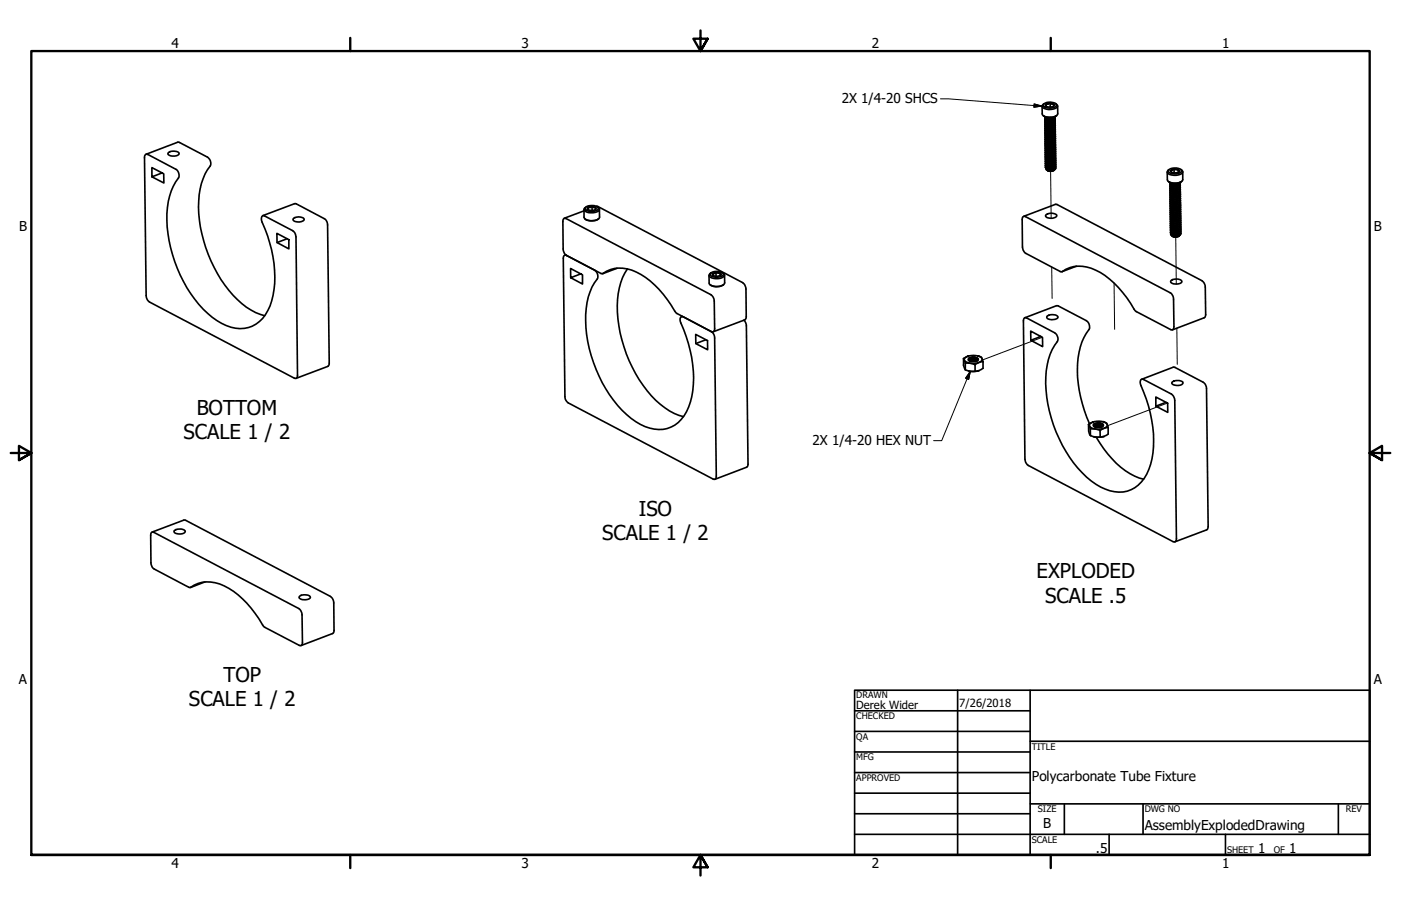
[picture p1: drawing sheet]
<svg xmlns="http://www.w3.org/2000/svg" width="432mm" height="279mm" viewBox="0 0 432 279" stroke-linecap="round" stroke-linejoin="round" font-family="sans-serif">
<!-- layer: Tweak Trail (ANSI) -->
<path d="M323.8 52.8l.2 14.5M362.4 73.1l.1 14.5M324.1 82.4l.2 9.6M343.4 87.3l.1 14.3M321.3 104l-18.4 7M362.7 101.2l.1 11.2M359.8 124.3l-18.4 7" fill="none" stroke="#000" stroke-width=".31"/>
<!-- layer: Visible (ANSI) -->
<g fill="none" stroke="#000" stroke-width=".51">
<path d="M321.7 32a3.3 3.3 0 0 1 3.8 .1l.1 .3a2.35 2.35 0 0 1-3.1 .8 1 1 0 0 1-1-.9zM322.1 36a1.66 1.66 0 0 0 2.4 .5l.7-.6a2.17 2.17 0 0 1-3.2 .3M322.1 38.4v.1M322.2 32.3a1.99 1.99 0 0 1 2.8 0 1.8 1.8 0 0 1-2.8 .2zM322.4 32.8l.1-.7h.5l.7-.3 .5 .3h.6l-.1 .7M322.5 32.1v.7M322.7 36.2h1.2M322.7 37.8h1.6M323.7 31.8v1.2M324.3 39.5h-1.6M324.3 38.9h-1.6M324.3 38.4h-1.6"/>
<path d="M324.3 37.2l-1.6 .1M324.3 36.7h-1.6M324.6 38.3a2.17 2.17 0 0 1-2.1 .1M324.6 37.7a2.04 2.04 0 0 1-2.1 .1M324.6 37.1a2.17 2.17 0 0 1-2.1 .1M324.6 36.5a2.04 2.04 0 0 1-2.1 .2M324.6 40a1.9 1.9 0 0 1-2 0M324.6 39.4a2.18 2.18 0 0 1-2 .1M324.6 38.8a1.97 1.97 0 0 1-2.1 .1M325.1 37.3l.1 .2a2.09 2.09 0 0 1-3.1 .4l.1-.3M325.1 36.7l.1 .2a2.13 2.13 0 0 1-3.2 .4l.2-.3M325.1 36.2l.1 .1a2.13 2.13 0 0 1-3.2 .4l.2-.3"/>
<path d="M325.2 39.5a1.18 1.18 0 0 1-1.6 1.2l-1.1-.1-.4-.4 .1-.3M325.2 39a1.18 1.18 0 0 1-1.6 1.1l-1.3-.2-.2-.3 .1-.3M325.2 38.4a1.18 1.18 0 0 1-1.6 1.1l-1.3-.2-.2-.3 .1-.3M325.2 37.8a1.56 1.56 0 0 1-2.4 1.1l-.6-.3v-.4M325.2 37.5a2.1 2.1 0 0 1-3 .6l-.1-.3M325.2 37a1.93 1.93 0 0 1-2.7 .8l-.5-.5M325.2 36.4a2.02 2.02 0 0 1-3.2 .3M325.2 39.8a2.02 2.02 0 0 1-3.1 .4M325.2 39.2a2.09 2.09 0 0 1-3.1 .4v-.1M325.2 38.7a2.13 2.13 0 0 1-3 .6l-.1-.3M325.2 38.1a2.09 2.09 0 0 1-3.1 .4M325.4 32a.71 .71 0 0 1 .5 .6 .71 .71 0 0 1-.4 .7 3.5 3.5 0 0 1-4.3-.5l.6-.8"/>
<path d="M325.7 35.6a3.9 3.9 0 0 1-4.1 .1M326 32.7v2.4a2.82 2.82 0 0 1-3.4 1 1.42 1.42 0 0 1-1.4-1v-2.4M44.7 47.8l.3-.2h.6l8.9 4.8 .5 .8 .2 1.4a21.4 21.4 0 0 0-3.7 15.4 42.1 42.1 0 0 0 12.6 26.7 14.7 14.7 0 0 0 11.2 4.6 10.1 10.1 0 0 0 7.9-6.9 34.4 34.4 0 0 0-1.5-23.8 4.8 4.8 0 0 1-1.1-3.5l.3-.6 .6 .1 8.7 4.5 .6 .6 .3 .9 .6 43.1a.73 .73 0 0 1-.2 .8 .73 .73 0 0 1-.8 .1l-44.6-23.5-.6-.6-.5-1.4-.5-42.6zM45 47.6l10-3.8 9 4.7 .8 1 .1 1.4a20 20 0 0 0-3.7 13 42.1 42.1 0 0 0 13.3 29.7 18.3 18.3 0 0 0 7.1 3.8M50 53.3l-3.2 1.2v-2.8l3.7 1.9v2.8l-3.7-1.9M52 47l.9-.3h1.1a1.03 1.03 0 0 1 1.2 .7 2.49 2.49 0 0 1-3.5 .1zM322.1 40.1v.1M322.1 41.3h.1M322.1 42.4v.1M322.2 50.4h.1M322.4 51.9a1.01 1.01 0 0 0 1.5 .7M322.5 52.3l1.1 .5 1.3-.3"/>
<path d="M322.7 41.8h1.7M322.7 45.8h1.7M322.8 49.7h1.6M324.4 43.5h-1.7M324.4 42.9h-1.7M324.4 42.3l-1.7 .1M324.4 41.2h-1.7M324.4 40.6l-1.7 .1M324.4 40l-1.7 .1M324.4 46.9h-1.6M324.4 46.3l-1.7 .1M324.4 45.2h-1.7"/>
<path d="M324.4 44.6l-1.7 .1M324.4 44l-1.7 .1M324.4 52.6l-1.4 .1M324.4 50.8l-1.6 .1M324.4 50.3h-1.6M324.4 49.1l-1.6 .1M324.4 48.6h-1.6M324.4 48h-1.6M324.4 47.5h-1.6M324.5 52h-1.7M324.5 51.4l-1.7 .1M324.6 41.7a2.04 2.04 0 0 1-2 .1"/>
<path d="M324.6 41.1a2.18 2.18 0 0 1-2 .1M324.6 40.5a2.04 2.04 0 0 1-2 .1M324.7 45.6a2.04 2.04 0 0 1-2.1 .2M324.7 45.1a2.18 2.18 0 0 1-2.1 .1M324.7 44.5a2.18 2.18 0 0 1-2.1 .1M324.7 43.9a1.9 1.9 0 0 1-2.1 .1M324.7 43.4a2.18 2.18 0 0 1-2.1 .1M324.7 42.8a1.97 1.97 0 0 1-2.1 .1M324.7 42.2a2.26 2.26 0 0 1-2.1 .1M324.7 49.1a2.18 2.18 0 0 1-2 0M324.7 48.5a2.18 2.18 0 0 1-2 .1M324.7 47.9a1.9 1.9 0 0 1-2 .1"/>
<path d="M324.7 47.4a2.18 2.18 0 0 1-2 .1M324.7 46.8a1.9 1.9 0 0 1-2 .1M324.7 46.2a2.26 2.26 0 0 1-2.1 .1M324.7 51.9a1.9 1.9 0 0 1-2 .1M324.7 51.4a2.18 2.18 0 0 1-2 0M324.7 50.8a1.9 1.9 0 0 1-2 0M324.7 50.2a2.26 2.26 0 0 1-2 .1M324.7 49.6a2.12 2.12 0 0 1-2 .1M324.8 52.5l-1.1 .3M325.2 40.7v.2a2.09 2.09 0 0 1-3.1 .4l.1-.3M325.2 40.1v.2a2.13 2.13 0 0 1-3.1 .4l.1-.3M325.2 44.1a1.13 1.13 0 0 1-1.6 1.1l-1.2-.2-.3-.3 .2-.3"/>
<path d="M325.2 43.5l.1 .2a2.13 2.13 0 0 1-3.2 .5l.1-.3M325.2 43a1.18 1.18 0 0 1-1.6 1.1l-1.2-.2-.3-.3 .1-.3M325.2 42.4a1.18 1.18 0 0 1-1.6 1.1l-1-.1-.5-.4 .1-.3M325.2 41.8a1.19 1.19 0 0 1-1.6 1.2l-1.3-.3-.2-.3 .1-.2M325.2 41.3a1.19 1.19 0 0 1-1.6 1.1l-1.3-.2-.2-.3 .1-.3M325.2 48.1a1.13 1.13 0 0 1-1.5 1.1l-1.3-.2-.2-.3 .1-.3M325.2 47.5l.1 .2a2.13 2.13 0 0 1-3.1 .4l.1-.3M325.2 46.9a1.32 1.32 0 0 1-1.9 1.1l-1.1-.3 .1-.5M325.2 46.4a1.18 1.18 0 0 1-1.5 1.1l-1.1-.1-.4-.4 .1-.3M325.2 45.8a1.18 1.18 0 0 1-1.5 1.1l-1.3-.2-.2-.3 .1-.3M325.2 45.3a1.19 1.19 0 0 1-1.6 1.1l-1.2-.3-.2-.3 .1-.2M325.2 44.7a1.6 1.6 0 0 1-2.3 1.1l-.7-.4 .1-.4"/>
<path d="M325.2 40.9a1.9 1.9 0 0 1-2.6 .8l-.5-.4M325.2 40.4a2.02 2.02 0 0 1-3.1 .3M325.3 51.5l.1 .4-.3 .3-1.2 .4 1.1-.2-1.2 .3-.9-.1 1.2 .1 .9-.4M325.3 50.9a1.13 1.13 0 0 1-1.6 1.1l-1.2-.2-.3-.3 .1-.2M325.3 50.4a1.18 1.18 0 0 1-1.6 1.1l-1-.1-.5-.4 .1-.3M325.3 49.8a1.18 1.18 0 0 1-1.6 1.1l-1-.1-.5-.4 .1-.3M325.3 49.2a1.19 1.19 0 0 1-1.6 1.1l-1.3-.2-.2-.3 .1-.3M325.3 48.6a1.19 1.19 0 0 1-1.6 1.2l-1.3-.3-.2-.2 .1-.3M325.3 44.9a1.9 1.9 0 0 1-2.7 .8l-.4-.4M325.3 44.4a2.15 2.15 0 0 1-2.9 .7l-.3-.4M325.3 43.8a2.13 2.13 0 0 1-3.1 .6l-.1-.3M325.3 43.3a2.13 2.13 0 0 1-3.2 .3v-.1"/>
<path d="M325.3 42.6a2.13 2.13 0 0 1-3.1 .7l-.1-.3M325.3 42.1a2.09 2.09 0 0 1-3.2 .4M325.3 41.5a2.09 2.09 0 0 1-3.2 .4v-.1M325.3 43.2v.1M325.3 44.4h.1M325.3 48.3a1.9 1.9 0 0 1-2.6 .8l-.5-.5M325.3 47.8a2.13 2.13 0 0 1-3 .6l-.1-.3M325.3 47.2a2.13 2.13 0 0 1-3.1 .4v-.1M325.3 46.6a2.13 2.13 0 0 1-3 .6l-.1-.3M325.3 46.1a2.06 2.06 0 0 1-3.1 .3M325.3 45.6a2.14 2.14 0 0 1-3.1 .3v-.1M325.3 45.5v.1"/>
<path d="M325.3 47.2h.1M325.4 51.7l-.4 .7M325.4 51.2a2.09 2.09 0 0 1-3.2 .4v-.1M325.4 50.6a2.13 2.13 0 0 1-3.1 .6l-.1-.3M325.4 50a2.09 2.09 0 0 1-3.2 .4M325.4 49.5a2.09 2.09 0 0 1-3.2 .4v-.1M325.4 48.9a2.06 2.06 0 0 1-3.2 .3M360.2 52.5a3.2 3.2 0 0 1 4 .1 2.08 2.08 0 0 1-2.9 1 1.29 1.29 0 0 1-1.3-.9zM360.6 56.3a2.05 2.05 0 0 0 3 .1l.1-.1M360.6 58.1h.1M360.6 59.2v.1M361.1 52.3l1.2-.2 .9 .2 .3 .4a1.9 1.9 0 0 1-2.7 0z"/>
<path d="M361.9 52.1v1.2M362.8 57.4l-1.6 .1M362.8 56.9h-1.6M362.9 59.7h-1.7M362.9 59.1l-1.7 .1M362.9 58.6h-1.7M362.9 58h-1.7M363.1 59.6a1.9 1.9 0 0 1-2 .1M363.1 59.1a2.18 2.18 0 0 1-2 0M363.1 58.5a2.04 2.04 0 0 1-2 .1M363.1 57.9a1.9 1.9 0 0 1-2 .1M363.1 57.4a2.18 2.18 0 0 1-2 0"/>
<path d="M363.1 56.8a1.97 1.97 0 0 1-2 .1M363.2 52.3v.8M363.3 53l-.1-.7-.7 .1a.71 .71 0 0 0-1.1 .1h-.6l.2 .6M363.7 58.6l.1 .2a2.09 2.09 0 0 1-3.2 .5l.2-.3M363.7 58.1l.1 .2a2.13 2.13 0 0 1-3.2 .4l.1-.3M363.7 57.5l.1 .2a2.13 2.13 0 0 1-3.2 .4l.1-.3M363.7 56.9a1.18 1.18 0 0 1-1.6 1.1l-1.3-.2-.2-.3 .1-.3M363.7 56.3a1.18 1.18 0 0 1-1.6 1.2l-1-.1-.5-.4 .1-.3M363.7 59.8a1.32 1.32 0 0 1-1.9 1.1l-1-.2-.2-.3 .2-.3M363.7 59.2a1.19 1.19 0 0 1-1.6 1.1l-1.3-.2-.2-.3 .2-.3M363.7 56.3a2.26 2.26 0 0 1-3.1 .1v-.1M363.8 58.9a2.1 2.1 0 0 1-3.1 .6l-.1-.2"/>
<path d="M363.8 58.3a2.02 2.02 0 0 1-2.7 .8l-.5-.5M363.8 57.7a2.09 2.09 0 0 1-3.2 .4M363.8 57.2a2.09 2.09 0 0 1-3.2 .4v-.1M363.8 56.6a2.13 2.13 0 0 1-3.1 .6l-.1-.3M363.8 59.4a2.06 2.06 0 0 1-3.2 .5v-.1M363.9 52.2a.73 .73 0 0 1 .6 .6 .73 .73 0 0 1-.4 .8 4 4 0 0 1-4.2-.3 .76 .76 0 0 1 .4-1M364.2 55.9a3.9 3.9 0 0 1-4.1 .1M364.5 53v2.4a3.1 3.1 0 0 1-3.9 .8l-.7-.4-.1-.3-.1-2.5M81 66.5l10-3.7 8.9 4.6 .6 .6 .4 .9 .5 43.5-.4 .6-9.7 3.7M85.3 72l3.7 1.9v2.9l-3.6-2zM88.5 73.6l-3.1 1.2M90.6 67.3a2.45 2.45 0 0 1 3.2 .4 2.39 2.39 0 0 1-3.5 .1z"/>
<path d="M174.4 78.6l-.3 .1M174.6 78.8a.71 .71 0 0 0-.8 .1 .71 .71 0 0 0-.2 .7l.5 42.7 .4 1.4 .6 .5 44.7 23.5a.6 .6 0 0 0 .9-.4l-.4-43.1-.2-.9-.9-1M174.6 78.8l-.6-.6-.4-.9-.1-9a.77 .77 0 0 1 .7-1l44.9 23.6 .6 .6 .4 .9 .2 9a.77 .77 0 0 1-1.1 .9M174.6 78.8l11.1 5.6a10.3 10.3 0 0 1 11.9 .3 33.9 33.9 0 0 1 10.8 11.8l10.8 5.8M180 65l-6.1 2.3M180.5 63.9a3.1 3.1 0 0 1 3.9 .4 2.89 2.89 0 0 1-3.9 .4l-.2-.2zM181 64.2a1.99 1.99 0 0 1 2.7 0 1.66 1.66 0 0 1-2.7 0zM181.2 64v.6M182.5 63.7v1.2M183.5 64.6l.1-.6h-.6a.69 .69 0 0 0-1.1 0h-.7v.6M183.8 63.6l45.4 23.8 .5 .8 .2 1 .1 8.5-.2 .7-10 3.9M184.1 63.8a.72 .72 0 0 1 .6 .6 .72 .72 0 0 1-.3 .8 4.1 4.1 0 0 1-4.3-.3 .69 .69 0 0 1 .5-1"/>
<path d="M184.5 67.5a3.9 3.9 0 0 1-4.2 .1M184.7 64.6l.1 2.4a2.48 2.48 0 0 1-2.7 1.1l-.7-.1a1.43 1.43 0 0 1-1.4-1v-2.4M315.2 66.9l.5-.2 .4 .1 44.9 23.7 .5 .8 .2 .9 .1 8.6a.74 .74 0 0 1-.2 .7 .74 .74 0 0 1-.8 .1l-10.8-5.7a34.4 34.4 0 0 0-10.9-11.9 10.8 10.8 0 0 0-12.1-.2l-11.2-5.9-.5-.8-.2-.9-.1-8.5zM315.5 66.7l9.7-3.7 .6 .1 44.7 23.5 .6 .6 .4 1.3 .1 8.6-.2 .7-10 3.9M322.5 66.2a2.39 2.39 0 0 1 3.2 .3 2.39 2.39 0 0 1-3.5 .1zM360.7 67.2h.1M360.7 68.3v.1M360.7 70v.1M360.8 71.2h.1M360.9 72.1l-.1 .1a1.8 1.8 0 0 0 2.9 .3M361.3 63.7h1.6M361.3 67.7h1.7"/>
<path d="M361.4 71.7h1.6M362.9 60.8l-1.6 .1M362.9 60.3h-1.7M362.9 64.8l-1.6 .1M362.9 64.3h-1.6M362.9 63.1l-1.6 .1M362.9 62.6h-1.6M362.9 62h-1.6M362.9 61.4l-1.6 .1M363 68.2l-1.6 .1M363 67.1h-1.7M363 66.5l-1.7 .1"/>
<path d="M363 66h-1.7M363 65.4h-1.7M363 72.2l-1.6 .1M363 71.1h-1.6M363 70.5l-1.6 .1M363 69.9l-1.6 .1M363 69.4h-1.6M363 68.8h-1.6M363.2 63a2.18 2.18 0 0 1-2.1 .1M363.2 62.4a2.04 2.04 0 0 1-2.1 .2M363.2 61.9a1.9 1.9 0 0 1-2.1 .1M363.2 61.3a2.18 2.18 0 0 1-2.1 .1"/>
<path d="M363.2 60.7a1.9 1.9 0 0 1-2.1 .1M363.2 60.2a2.26 2.26 0 0 1-2.1 .1M363.2 67a2.18 2.18 0 0 1-2 .1M363.2 66.4a2.04 2.04 0 0 1-2 .1M363.2 65.9a1.9 1.9 0 0 1-2 .1M363.2 65.3a2.18 2.18 0 0 1-2 .1M363.2 64.7a1.9 1.9 0 0 1-2 .1M363.2 64.2a2.26 2.26 0 0 1-2.1 .1M363.2 63.6a2.12 2.12 0 0 1-2.1 .1M363.3 70.4a2.04 2.04 0 0 1-2.1 .1M363.3 69.8a1.9 1.9 0 0 1-2.1 .1M363.3 69.3a2.17 2.17 0 0 1-2.1 .1"/>
<path d="M363.3 68.7a1.9 1.9 0 0 1-2.1 .1M363.3 68.2a2.18 2.18 0 0 1-2.1 0M363.3 67.6a2.12 2.12 0 0 1-2.1 .1M363.3 72.7l-1.2 .3-.7-.1 1.7-.1M363.3 72.1a2.18 2.18 0 0 1-2 .1M363.3 71.5a2.12 2.12 0 0 1-2.1 .2M363.3 71a2.26 2.26 0 0 1-2.1 .1M363.5 72.7l-.9 .4-1.2-.3M363.7 62.1l.1 .1a2.09 2.09 0 0 1-3.1 .5l.1-.3M363.7 61.5l.1 .2a2.13 2.13 0 0 1-3.2 .4l.2-.3M363.7 60.9a1.18 1.18 0 0 1-1.5 1.1l-1.3-.2-.3-.3 .2-.3M363.7 60.3a1.18 1.18 0 0 1-1.5 1.2l-1.1-.2-.5-.3 .2-.3"/>
<path d="M363.8 65.4l.1 .3a2.13 2.13 0 0 1-3.2 .4l.1-.3M363.8 64.9a1.13 1.13 0 0 1-1.6 1.1l-1.3-.2-.2-.3 .1-.3M363.8 64.3a1.18 1.18 0 0 1-1.6 1.1l-1.1-.1-.4-.4 .1-.3M363.8 63.8a1.56 1.56 0 0 1-2.4 1l-.6-.3v-.4M363.8 63.2a1.19 1.19 0 0 1-1.6 1.1l-1.3-.2-.2-.3 .1-.3M363.8 62.6a1.6 1.6 0 0 1-2.4 1.1l-.7-.3 .1-.5M363.8 69.4l.1 .2a2.09 2.09 0 0 1-3.1 .5l.1-.3M363.8 68.9a1.13 1.13 0 0 1-1.6 1.1l-1.2-.2-.3-.3 .1-.3M363.8 68.3a1.18 1.18 0 0 1-1.6 1.1l-1-.1-.5-.4 .1-.3M363.8 67.7a1.18 1.18 0 0 1-1.6 1.2l-1-.2-.4-.2v-.4M363.8 67.2a1.18 1.18 0 0 1-1.6 1.1l-1.3-.2-.2-.3 .1-.3M363.8 66.6a1.19 1.19 0 0 1-1.6 1.1l-1.3-.2-.2-.3 .1-.3"/>
<path d="M363.8 66a1.19 1.19 0 0 1-1.6 1.1l-1.3-.2-.2-.3 .1-.3M363.8 62.4a2.15 2.15 0 0 1-2.9 .6l-.3-.4M363.8 61.7a2.06 2.06 0 0 1-3.2 .4M363.8 61.2a2.13 2.13 0 0 1-3.2 .4v-.1M363.8 60.6a2.13 2.13 0 0 1-3 .6l-.2-.3M363.8 60a2.09 2.09 0 0 1-3.2 .4v-.1M363.8 61.2h.1M363.8 62.3v.1M363.9 71.7v.3a2.09 2.09 0 0 1-2.6 .7l1.2 .2h-1l-.5-.3M363.9 71.2a1.18 1.18 0 0 1-1.6 1.1l-1.3-.2-.2-.3 .1-.3M363.9 70.6a1.19 1.19 0 0 1-1.7 1.1l-1.2-.2-.2-.3 .1-.3M363.9 70a1.19 1.19 0 0 1-1.7 1.1l-1.2-.2-.2-.3 .1-.3"/>
<path d="M363.9 66.3a1.9 1.9 0 0 1-2.7 .8l-.5-.5M363.9 65.7a1.93 1.93 0 0 1-2.8 .8l-.4-.5M363.9 65.2a2.13 2.13 0 0 1-3.2 .3v-.1M363.9 64.6a2.13 2.13 0 0 1-3.1 .6l-.1-.3M363.9 64a2.06 2.06 0 0 1-3.2 .3M363.9 63.4a2.06 2.06 0 0 1-3.2 .4M363.9 62.9a2.06 2.06 0 0 1-3.2 .3M363.9 65.2h.1M363.9 69.7a1.9 1.9 0 0 1-2.7 .8l-.5-.4M363.9 69.1a2.09 2.09 0 0 1-3.2 .4v-.1M363.9 68.5a2.13 2.13 0 0 1-3.1 .7l-.1-.3M363.9 68a2.09 2.09 0 0 1-3.2 .4"/>
<path d="M363.9 67.4a2.09 2.09 0 0 1-3.2 .4v-.1M363.9 66.8a2.09 2.09 0 0 1-3.2 .4M363.9 72a1.25 1.25 0 0 1-1.4 .9M363.9 71.5a2.13 2.13 0 0 1-3.1 .3v-.1M363.9 70.8a2.09 2.09 0 0 1-3.1 .4M363.9 70.3a2.09 2.09 0 0 1-3.1 .4v-.1M363.9 71.4v.1M179 84.5l-3.1 1.1v-2.8l3.6 2v2.8l-3.6-2M183.3 83.3l.8 1.1 .1 1.3a19.7 19.7 0 0 0-3.7 13.3 42.3 42.3 0 0 0 12.6 28.8 14 14 0 0 0 12.5 4.4 11.2 11.2 0 0 0 7.2-8.3 37.6 37.6 0 0 0-3.1-24.8 1.07 1.07 0 0 1 .6-1.5l8.9 4.7M190.2 82.7l-4.4 1.7M193.4 82.9a24 24 0 0 0-2.6 17.6 41.6 41.6 0 0 0 12.7 24.2 17.1 17.1 0 0 0 7.2 3.8M210.3 97.5l-.2 .2"/>
<path d="M219 84.3a3.3 3.3 0 0 1 4 .2 1.88 1.88 0 0 1-2.3 1l-.6-.1a.93 .93 0 0 1-1.1-1.1zM219.8 84.2l1.8-.2 .7 .6a1.89 1.89 0 0 1-2.8 0zM220.7 84v1.2M222 84.2v.8M222.1 84.9l-.1-.7h-.7a.71 .71 0 0 0-1.2 .2h-.5l.2 .6M222.7 84.1a.71 .71 0 0 1 .6 .6 .71 .71 0 0 1-.4 .7 3.9 3.9 0 0 1-4.2-.2 .76 .76 0 0 1 .4-1M223 87.8a3.9 3.9 0 0 1-4.1 0M223.3 84.8l.1 2.4a3.2 3.2 0 0 1-4.5 .7l-.3-.6-.1-2.4M229.3 98.7l.5 .8 .2 1 .5 43.1-.4 .5-9.8 3.7M315.6 98.2l.2-.2h.6l8.6 4.6 .7 .6 .4 .9a2.53 2.53 0 0 1-1.1 2.4 23.9 23.9 0 0 0-2.4 16 40.8 40.8 0 0 0 13.7 25.8 13 13 0 0 0 11.1 3.2 11.2 11.2 0 0 0 7.2-8.3 37.6 37.6 0 0 0-3.1-24.8 1.07 1.07 0 0 1 .6-1.5l9 4.6 .6 .6 .3 1 .6 43.1a.77 .77 0 0 1-1 .8l-44.7-23.4-.5-.6-.5-1.4-.5-42.7zM315.8 98l10.1-3.7 8.9 4.6 .9 1 .1 1.4a21.1 21.1 0 0 0-3.7 14.9l.9 6.2 1.2 4.2 1.6 4.1M322.8 97.4a2.49 2.49 0 0 1 3.3 .4 2.49 2.49 0 0 1-3.5 .1z"/>
<path d="M331.8 82.1l-4.5 1.7M361 86.4a2.37 2.37 0 0 1 3.3 .5 2.49 2.49 0 0 1-3.5 .1zM214.4 103.1l3.7 1.9v2.9l-3.6-1.9zM217.6 104.8l-3.1 1.2M297 110.6l.5 1.4M297 110.6v2l.5 1.4M297.3 110.4a4.3 4.3 0 0 1 5.4 .2 1.81 1.81 0 0 1-2.3 1.5l-2-.3a1.22 1.22 0 0 1-1.2-1.1zM297.5 112h1.5l1.5 .5M297.5 114l1.5 .5h1.5M297.5 112v2M298.5 109.8l-1.5 .8M298.5 109.8h.1"/>
<path d="M298.6 114.4h.1M298.8 111l.7-.2 1.4 .2M298.9 111.4a2.07 2.07 0 0 1 1.9 0M299 111.4l1.1-.1 .6 .2M299.1 111.4l1.6 .1M299.1 110.8h1.4M299.1 111.3h1.4M299.7 110.2l1.3 .2 .4 .4-.1 .4M299.7 110.2h.5a.94 .94 0 0 1 1.3 .8 2.35 2.35 0 0 1-3.1-.1 1.17 1.17 0 0 1 1.6-.5l.8 .4-.8-.1M299.7 110.2l-1 .2a2.85 2.85 0 0 1 2.7 .3M299.7 110.2h.9M300 110.7l-1 .1-.3 .5"/>
<path d="M300 110.7l.8 .2 .4 .4-.4-.5M300.5 112.5v2M301.4 109.8a1.66 1.66 0 0 1 1.6 1.7M301.4 114.4h-2.8M303 111.5l-1.2 .3-1.3 .7M303 111.5v2.1l-1.2 .7-1.3 .2M320.8 103.8l-3.1 1.1v-2.8l3.6 2 .1 2.8-3.7-2M351.9 117l10-3.8 8.9 4.7 .6 .5 .4 .9 .5 43.6-.4 .5-9.8 3.7M361.4 117.7a2.39 2.39 0 0 1 3.2 .4 2.39 2.39 0 0 1-3.5 .1zM335.5 130.9l.5 1.4M335.5 130.9v2l.6 1.4M335.9 130.7a4.3 4.3 0 0 1 5.3 .2 1.81 1.81 0 0 1-2.2 1.4h-1.4a1.76 1.76 0 0 1-1.9-1.2z"/>
<path d="M336 132.3h1.6l1.4 .5M336 132.3l.1 2M336.1 134.3l1.5 .5h1.5M337.1 130.1l-1.6 .8M337.4 131.2l1-.1 1.1 .2M337.5 131.7l1.2-.2 .7 .2M337.6 131.7l.8-.2 .9 .2M337.7 131.7h1.5M337.7 131.1h1.4M337.7 131.7h1.4M337.9 134.8a27.1 27.1 0 0 0 13.2 12.6l1.4 .4M338.2 130.4l1.1 .2a.64 .64 0 0 1 .6 .3 .64 .64 0 0 1 0 .6"/>
<path d="M338.2 130.4h.6a.94 .94 0 0 1 1.2 1 2.42 2.42 0 0 1-3.1-.2 1.27 1.27 0 0 1 1.6-.5l.8 .4-.8-.1M338.2 130.4l-1 .3a2.88 2.88 0 0 1 2.7 .3M338.2 130.4l1 .2M338.5 131l-1.1 .2-.1 .4M338.5 131l.8 .2 .4 .4-.4-.5M339 132.8l.1 2M339.9 130a1.66 1.66 0 0 1 1.6 1.8M340 134.7h-2.9M341.5 131.8l-1.2 .3-1.3 .7M341.5 131.8v2.1l-1.2 .6-1.2 .3M356.2 122.4l3.7 1.9v2.9l-3.7-1.9zM359.4 124.1l-3.2 1.2"/>
<path d="M46.6 164.3l.8-.1 45 23.7 .5 .8 .2 .9 .1 8.5a.74 .74 0 0 1-.2 .8 .74 .74 0 0 1-.8 .1l-10.8-5.7a33.9 33.9 0 0 0-10.9-11.9 10.7 10.7 0 0 0-12.1-.2l-10.8-5.7-.7-.5-.4-1.4-.1-8.5zM46.9 164.1l9.7-3.7h.6l44.7 23.5 .5 .6 .5 1.4 .1 8.5-.3 .8-9.9 3.9M53.6 163.7a2.57 2.57 0 0 1 3.5 .2 2.39 2.39 0 0 1-3.5 .1zM63.2 179.5l-4.5 1.7M92.4 183.8a2.49 2.49 0 0 1 3.3 .4 2.55 2.55 0 0 1-3.5 .1z"/>
</g>
<g fill="#000">
<circle cx="323" cy="52.7" r=".25"/>
<circle cx="301.4" cy="109.8" r=".25"/>
<circle cx="301.4" cy="114.4" r=".25"/>
<circle cx="337.1" cy="134.7" r=".25"/>
<circle cx="339.9" cy="130" r=".25"/>
<circle cx="340" cy="134.7" r=".25"/>
</g>
<!-- layer: Border (ANSI) -->
<path d="M107.9 11.7v4M215.9 9.4v6.3l-2.2-3.8h4.4l-2.2 3.8 2.2-3.8M323.8 11.7v4M3.3 139.7h6.4l-3.9-2.2v4.4l3.9-2.2-3.9 2.2M428.5 139.7h-6.4l3.9-2.2v4.4l-3.9-2.2 3.9 2.2M9.7 263.7v-248h412.4v248h-412.4h412.4M107.9 263.7v4M218.1 267.5l-2.2-3.8 2.2 3.8h-4.4l2.2-3.8v6.3M323.8 263.7v4" fill="none" stroke="#000" stroke-width=".72"/>
<!-- layer: Title (ANSI) -->
<g fill="none" stroke="#000" stroke-width=".51">
<path d="M263.4 212.9h158.7v50.8h-158.7zM263.4 219.2h54.1M295.1 212.9v50.8M317.5 212.9v50.8M263.4 225.6h54.1M263.4 231.9h54.1M263.4 238.3h54.1M317.5 228.6h104.6M263.4 244.6h54.1M263.4 251h54.1M263.4 257.3h158.7M317.5 247.9h104.6"/>
<path d="M328 247.9v9.4M341.8 257.3v6.4M352.3 247.9v9.4M377.7 257.3v6.4M412.5 247.9v9.4"/>
</g>
<!-- layer: Symbol (ANSI) -->
<path d="M289.9 30.5h2.5l28.8 2.2M318.7 32l2.5 .7-2.5 .3zM299 114.5l-.5 2.5-.9-.4zM299 114.5l-8.8 21.4h-2.5" fill="none" stroke="#000" stroke-width=".31"/>
<path d="M318.7 33l2.5-.3zM318.7 32l2.5 .7-2.5 .3zM299 114.5l-.5 2.5zM299 114.5l-.5 2.5-.9-.4z" fill="#000" stroke="#000" stroke-width=".31"/>
<g font-size="6.3">
<text x="60.6" y="127.9">BOTTOM</text>
<text x="56.6" y="135.4">SCALE 1 / 2</text>
<text x="196.8" y="159">ISO</text>
<text x="185.6" y="166.5">SCALE 1 / 2</text>
<text x="319.5" y="178.3">EXPLODED</text>
<text x="322.2" y="185.8">SCALE .5</text>
<text x="68.9" y="210.3">TOP</text>
<text x="58.3" y="217.8">SCALE 1 / 2</text>
</g>
<g font-size="4.2">
<text x="52.8" y="14.7">4</text>
<text x="160.8" y="14.7">3</text>
<text x="268.7" y="14.7">2</text>
<text x="376.7" y="14.7">1</text>
<text x="259.4" y="31.8">2X 1/4-20 SHCS</text>
<text x="5.9" y="71.4">B</text>
<text x="423.5" y="71.4">B</text>
<text x="250.4" y="137.2">2X 1/4-20 HEX NUT</text>
<text x="5.8" y="211.1">A</text>
<text x="423.4" y="211.1">A</text>
<text x="318" y="241">Polycarbonate Tube Fixture</text>
<text x="321.5" y="255.4">B</text>
<text x="352.8" y="255.9">AssemblyExplodedDrawing</text>
<text x="337.8" y="263.1">.5</text>
<text x="387.7" y="263.1">1</text>
<text x="397.4" y="263.1">1</text>
<text x="52.8" y="267.7">4</text>
<text x="160.8" y="267.7">3</text>
<text x="268.7" y="267.7">2</text>
<text x="376.7" y="267.7">1</text>
</g>
<g font-size="3.5">
<text x="263.9" y="218.7">Derek Wider</text>
<text x="295.7" y="218.1">7/26/2018</text>
</g>
<g font-size="2.8">
<text x="263.9" y="215.4">DRAWN</text>
<text x="263.9" y="221.8">CHECKED</text>
<text x="263.9" y="228.1">QA</text>
<text x="318" y="231.1">TITLE</text>
<text x="263.9" y="234.5">MFG</text>
<text x="263.9" y="240.8">APPROVED</text>
<text x="319.9" y="250.5">SIZE</text>
<text x="352.8" y="250.5">DWG NO</text>
<text x="414.8" y="250.4">REV</text>
<text x="318" y="259.9">SCALE</text>
<text x="378.2" y="263.1">SHEET</text>
<text x="392.6" y="263.1">OF</text>
</g>
</svg>
